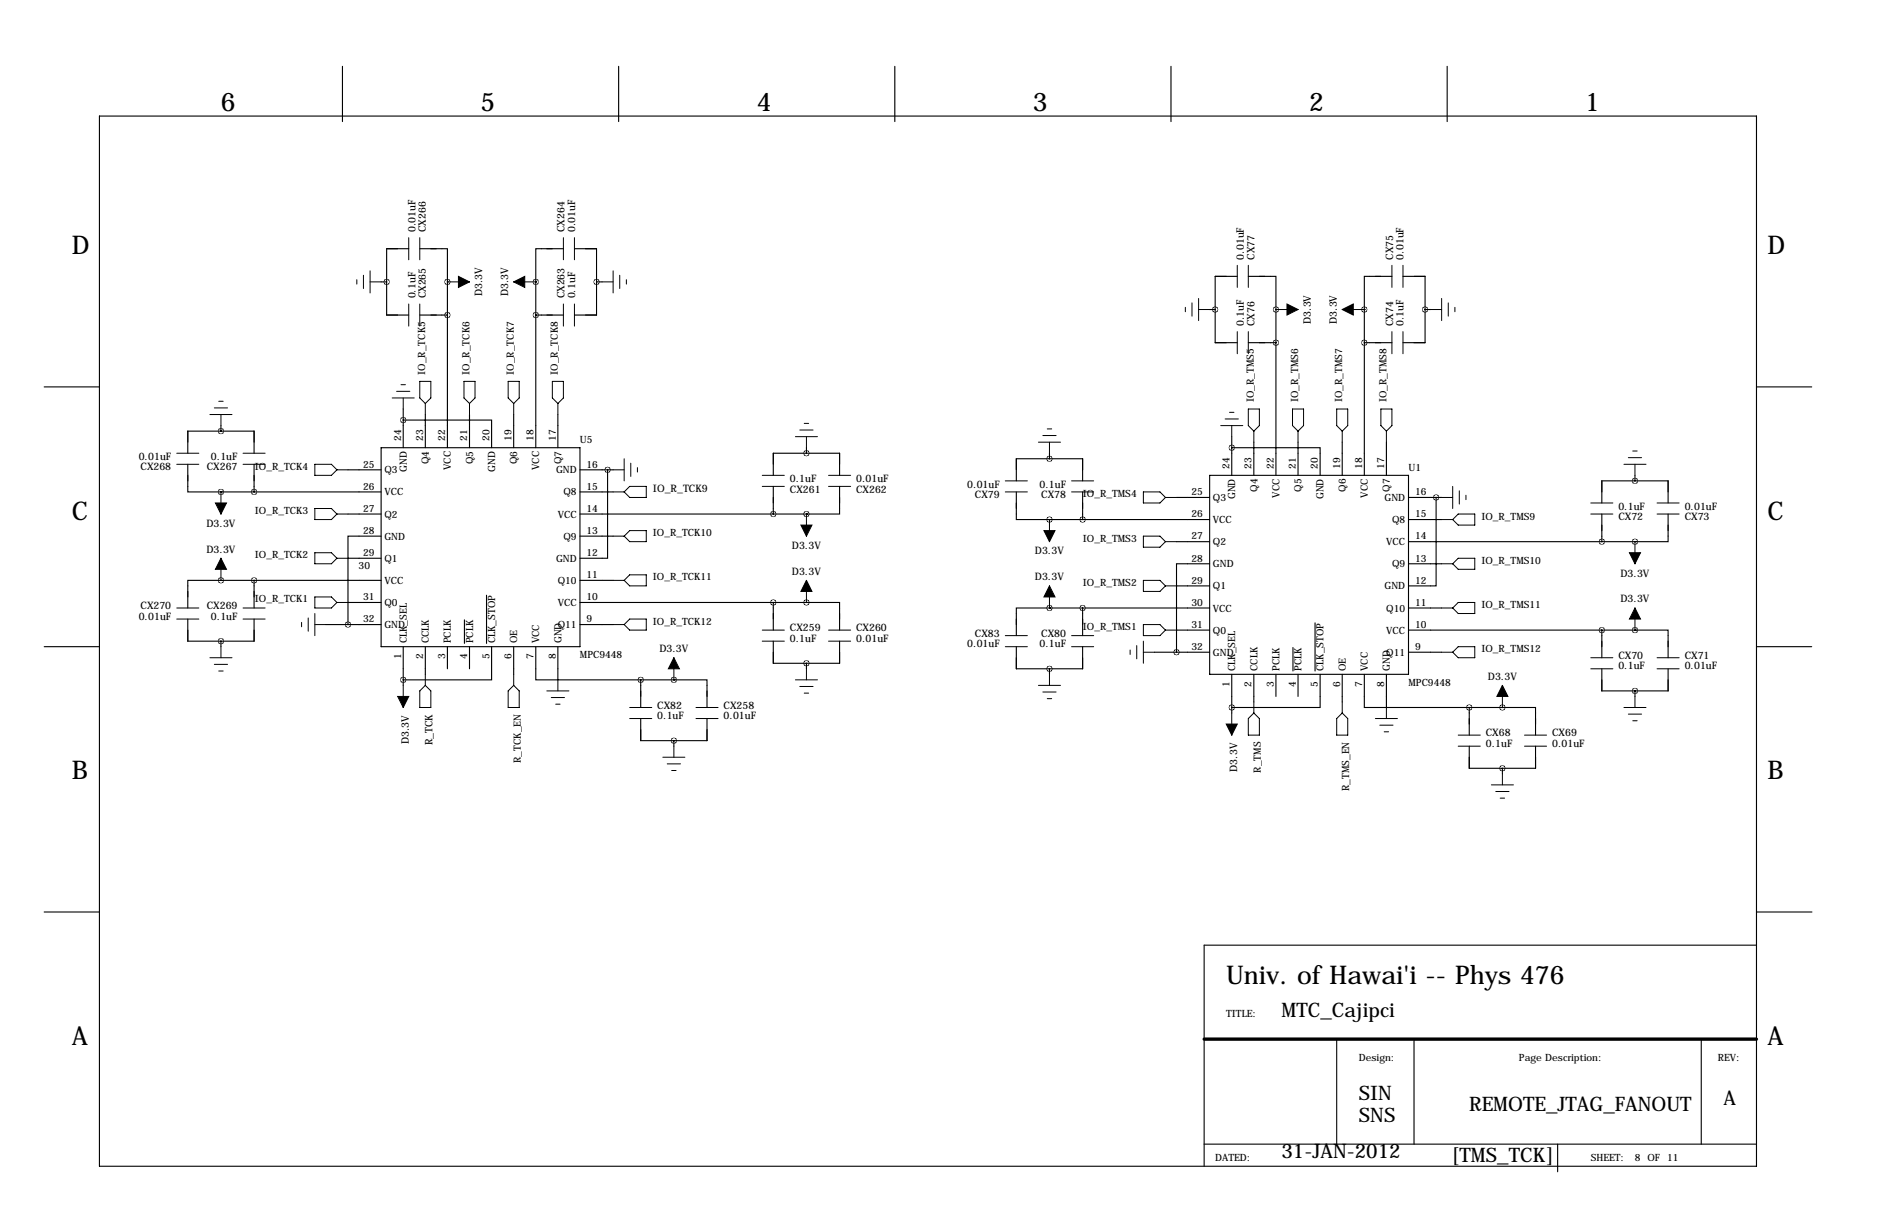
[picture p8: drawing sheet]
<svg xmlns="http://www.w3.org/2000/svg" width="432mm" height="279mm" viewBox="0 0 432 279" stroke-linecap="round" stroke-linejoin="round" font-family="sans-serif">
<g fill="none" stroke="#000" stroke-width=".25">
<path d="M78.7 15.2v12.7M142.2 15.2v12.7M205.7 15.2v12.7M269.2 15.2v12.7M332.7 15.2v12.7M22.9 26.7h381v241.3h-381zM94 57.2h-5.1v15.2h5.1M96.5 57.2h6.4v7.6M129.5 57.2h-6.3v7.6M132.1 57.2h5.1v15.2h-5.1M87.6 64.8h1.3M96.5 72.4h6.4"/>
<path d="M102.9 64.8h.1M102.9 64.8v38.1M123.2 64.8h.1M123.2 64.8v38.1M123.2 72.4h6.3M137.2 64.8h1.2M278.1 71.1h1.3M284.5 63.5h-5.1v15.2h5.1M287 63.5h6.4v7.6M287 78.7h6.4M293.4 71.1h.1M293.4 71.1v38.1"/>
<path d="M313.7 71.1h.1M313.7 71.1v38.1M313.7 78.7h6.3M320 63.5h-6.3v7.6M322.6 63.5h5.1v15.2h-5.1M327.7 71.1h1.2M10.2 88.9h12.7M50.8 97.8v1.3M92.7 96.5h20.3v6.4M92.7 94v8.9M97.8 95.2v7.7M107.9 95.2v7.7"/>
<path d="M118.1 95.2v7.7M128.3 95.2v7.7M403.9 88.9h12.7M43.2 106.7v6.3h7.6M43.2 104.1v-5h15.2v5M50.8 113h.1M50.8 113h36.8M58.4 106.7v6.3M80 107.9h7.6M80 118.1h7.6M87.6 102.9h45.7v45.7h-45.7zM133.3 107.9h7.7"/>
<path d="M133.3 113h7.7M133.3 118.1h52.1M139.7 107.9v20.4h-6.4M177.8 109.2v-5.1h15.2v5.1M177.8 111.8v6.3M185.4 118.1h.1M185.4 102.9v1.2M193 111.8v6.3h-7.6M233.7 113v6.4h7.6M233.7 110.5v-5.1h15.2v5.1M241.3 119.4h.1M241.3 119.4h36.8"/>
<path d="M241.3 104.1v1.3M248.9 113v6.4M270.5 114.3h7.6M278.1 109.2h45.7v45.7h-45.7zM283.2 102.9h20.3v6.3M283.2 100.3v8.9M288.3 101.6v7.6M298.4 101.6v7.6M308.6 101.6v7.6M318.8 101.6v7.6M323.8 114.3h7.7M323.8 119.4h7.7"/>
<path d="M330.2 114.3v20.3h-6.4M368.3 115.6v-5.1h15.2v5.1M368.3 118.1v6.4M375.9 109.2v1.3M383.5 118.1v6.4h-7.6M50.8 133.3h-7.6v6.4M50.8 133.3h.1M50.8 133.3h36.8M58.4 133.3v6.4M80 128.3h7.6M80 138.4h7.6M87.6 123.2h-7.6v20.3"/>
<path d="M111.9 136.8v11M133.3 123.2h7.7M133.3 133.3h7.7M133.3 138.4h52.1M177.8 138.4v6.4M185.4 138.4h7.6v6.4M185.4 138.4h.1M241.3 139.7h-7.6v6.3M241.3 139.7h.1M241.3 139.7h36.8M248.9 139.7v6.3M270.5 124.5h7.6"/>
<path d="M270.5 134.6h7.6M278.1 129.5h-7.6v20.4M323.8 124.5h52.1M323.8 129.5h7.7M323.8 139.7h7.7M375.9 124.5h.1M10.2 148.6h12.7M43.2 142.2v5.1h15.2v-5.1M50.8 147.3v1.3M74.9 143.5h12.7M92.7 148.6v8.9M97.8 148.6v6.3"/>
<path d="M102.9 148.6v5.1M106.8 142.4v5.4M107.9 148.6v5.1M113 148.6v7.6h-20.3M118.1 148.6v6.3M123.2 148.6v7.6h24.1M128.3 148.6v7.6M133.3 143.5h7.7M147.3 156.2v6.4M147.3 156.2h7.6M154.9 156.2h7.7v6.4M154.9 156.2h.1"/>
<path d="M177.8 147.3v5.1h15.2v-5.1M185.4 152.4v1.3M233.7 148.6v5.1h15.2v-5.1M241.3 153.7v1.2M265.4 149.9h12.7M270.5 144.8h7.6M283.2 154.9v8.9M288.3 154.9v6.4M293.4 154.9v5.1M297.3 148.8v5.4M298.4 154.9v5.1M302.4 143.1v11.1"/>
<path d="M303.5 154.9v7.7h-20.3M308.6 154.9v6.4M313.7 154.9v7.7h24.1M318.8 154.9v7.7M323.8 144.8h52.1M323.8 149.9h7.7M368.3 144.8v6.3M368.3 153.7v5.1h15.2v-5.1M375.9 144.8h7.6v6.3M375.9 144.8h.1M375.9 158.8v1.2M403.9 148.6h12.7"/>
<path d="M147.3 165.1v5.1h15.3v-5.1M154.9 170.2v1.2M337.8 162.6v6.3M337.8 171.4v5.1h15.3v-5.1M337.8 162.6h7.6M345.4 162.6h7.7v6.3M345.4 162.6h.1M345.4 176.5v1.3M10.2 209.5h12.7M403.9 217.2h-127v50.8M403.9 209.5h12.7M307.3 238.8v24.1"/>
<path d="M325.1 238.8v24.1M391.2 238.8v24.1M276.9 262.9h127M358.1 262.9v6.3"/>
</g>
<path d="M276.9 238.8h127" fill="none" stroke="#000" stroke-width=".76"/>
<g fill="none" stroke="#000" stroke-width=".23">
<path d="M94 54.6v5.1M96.5 54.6v5.1M129.5 54.6v5.1M132.1 54.6v5.1M82 64.3v1M83.6 63.2v3.1M85.1 64.8h2.5M85.1 62.2v5.1M94 69.8v5.1M96.5 69.8v5.1M102.9 64.8h5M118.1 64.8h5.1"/>
<path d="M129.5 69.8v5.1M132.1 69.8v5.1M138.4 64.8h2.6M141 62.2v5.1M142.5 63.2v3.1M144 64.3v1M272.5 70.6v1M274.1 69.6v3M275.6 71.1h2.5M275.6 68.6v5.1M284.5 61v5M284.5 76.2v5.1"/>
<path d="M287 61v5M287 76.2v5.1M293.4 71.1h5M308.6 71.1h5.1M320 61v5M320 76.2v5.1M322.6 61v5M322.6 76.2v5.1M328.9 71.1h2.6M331.5 68.6v5.1M333 69.6v3M334.5 70.6v1"/>
<path d="M48.3 95.2h5M49.3 93.7h3M50.3 92.2h1M50.8 95.2v2.6M90.2 91.4h5M91.2 89.9h3M92.2 88.4h1M92.7 91.4v2.6M96.5 87.6h2.6v3.8l-1.3 1.3-1.3-1.3zM97.8 92.7v2.5M106.7 87.6h2.5v3.8l-1.3 1.3-1.2-1.3zM107.9 92.7v2.5"/>
<path d="M116.8 87.6h2.6v3.8l-1.3 1.3-1.3-1.3zM118.1 92.7v2.5M127 87.6h2.5v3.8l-1.2 1.3-1.3-1.3zM128.3 92.7v2.5M183.9 98.8h3M184.9 97.3h1M240.8 98.6h1M280.7 97.8h5.1M281.7 96.3h3M282.7 94.7h1M283.2 97.8v2.5M287 94h2.6v3.8l-1.3 1.3-1.3-1.3z"/>
<path d="M288.3 99.1v2.5M297.2 94h2.5v3.8l-1.3 1.3-1.2-1.3zM298.4 99.1v2.5M307.3 94h2.6v3.8l-1.3 1.3-1.3-1.3zM308.6 99.1v2.5M317.5 94h2.5v3.8l-1.2 1.3-1.3-1.3zM318.8 99.1v2.5M40.6 106.7h5.1M40.6 104.1h5.1M50.8 113v5.1M55.9 106.7h5.1M55.9 104.1h5.1"/>
<path d="M72.4 106.7h3.8l1.3 1.2-1.3 1.3h-3.8zM72.4 116.8h3.8l1.3 1.3-1.3 1.3h-3.8zM77.5 118.1h2.5M77.5 107.9h2.5M141 113h2.5M141 107.9h2.5M143.5 113l1.3-1.2h3.8v2.5h-3.8zM143.5 105.4v5.1M145 106.4v3.1M146.6 107.4v1.1M175.3 111.8h5M175.3 109.2h5"/>
<path d="M182.9 100.3h5.1M185.4 100.3v2.6M185.4 118.1v5.1M190.5 111.8h5.1M190.5 109.2h5.1M231.1 113h5.1M231.1 110.5h5.1M238.8 101.6h5M239.8 100.1h3M241.3 101.6v2.5M241.3 119.4v5.1M246.4 113h5.1"/>
<path d="M246.4 110.5h5.1M262.9 113h3.8l1.3 1.3-1.3 1.3h-3.8zM268 114.3h2.5M331.5 114.3h2.5M331.5 119.4h2.5M334 119.4l1.3-1.3h3.8v2.6h-3.8zM334 111.8v5M335.5 112.8v3M337.1 113.8v1M365.8 118.1h5M365.8 115.6h5M373.4 106.7h5.1"/>
<path d="M374.4 105.2h3M375.4 103.6h1M375.9 106.7v2.5M381 118.1h5.1M381 115.6h5.1M40.6 139.7h5.1M50.8 128.3v5M55.9 139.7h5.1M72.4 137.2h3.8l1.3 1.2-1.3 1.3h-3.8zM72.4 127h3.8l1.3 1.3-1.3 1.2h-3.8zM77.5 128.3h2.5M77.5 138.4h2.5"/>
<path d="M141 133.3h2.5M141 123.2h2.5M143.5 123.2l1.3-1.3h3.8v2.6h-3.8zM143.5 133.3l1.3-1.2h3.8v2.5h-3.8zM185.4 133.3v5.1M241.3 134.6v5.1M262.9 133.3h3.8l1.3 1.3-1.3 1.3h-3.8zM262.9 123.2h3.8l1.3 1.3-1.3 1.2h-3.8zM268 134.6h2.5M268 124.5h2.5M331.5 139.7h2.5M331.5 129.5h2.5"/>
<path d="M334 129.5l1.3-1.2h3.8v2.5h-3.8zM334 139.7l1.3-1.3h3.8v2.6h-3.8zM375.9 124.5v5M375.9 139.7v5.1M40.6 142.2h5.1M48.3 151.1h5M49.3 152.7h3M50.3 154.2h1M50.8 148.6v2.5M55.9 142.2h5.1M69.3 143v1M70.9 142v3"/>
<path d="M72.4 143.5h2.5M72.4 141v5M92.7 157.5v5.1M96.5 158.8l1.3-1.3 1.3 1.3v3.8h-2.6zM97.8 154.9v2.6M118.1 157.5l1.3 1.3v3.8h-2.6v-3.8zM118.1 154.9v2.6M125.7 158.8h5.1M128.3 156.2v2.6M141 143.5h2.5M143.5 143.5l1.3-1.3h3.8v2.6h-3.8zM154.9 151.1v5.1"/>
<path d="M175.3 144.8h5M175.3 147.3h5M182.9 156.2h5.1M183.9 157.7h3M184.9 159.3h1M185.4 153.7v2.5M190.5 144.8h5.1M190.5 147.3h5.1M231.1 146h5.1M231.1 148.6h5.1M238.8 157.5h5M239.8 159h3"/>
<path d="M241.3 154.9v2.6M246.4 146h5.1M246.4 148.6h5.1M259.8 149.4v1M261.4 148.3v3.1M262.9 143.5h3.8l1.3 1.3-1.3 1.2h-3.8zM262.9 149.9h2.5M262.9 147.3v5.1M268 144.8h2.5M331.5 149.9h2.5M334 149.9l1.3-1.3h3.8v2.5h-3.8zM345.4 157.5v5.1"/>
<path d="M365.8 151.1h5M365.8 153.7h5M381 151.1h5.1M381 153.7h5.1M126.7 160.3h3.1M127.8 161.8h1M144.8 162.6h5.1M144.8 165.1h5.1M152.4 174h5.1M153.4 175.5h3.1M154.4 177h1M154.9 171.4v2.6"/>
<path d="M160 162.6h5.1M160 165.1h5.1M240.8 160.5h1M283.2 163.8v5.1M287 165.1l1.3-1.3 1.3 1.3v3.8h-2.6zM288.3 161.3v2.5M308.6 163.8l1.3 1.3v3.8h-2.6v-3.8zM308.6 161.3v2.5M316.2 165.1h5.1M317.2 166.6h3.1M318.3 168.1h1M318.8 162.6v2.5"/>
<path d="M335.3 168.9h5.1M335.3 171.4h5.1M345.4 177.8v2.5M350.5 168.9h5.1M350.5 171.4h5.1M373.4 162.6h5.1M374.4 164.1h3M375.4 165.6h1M375.9 160v2.6M342.9 180.3h5.1M343.9 181.9h3.1M344.9 183.4h1"/>
</g>
<g fill="#000" stroke="#000" stroke-width=".23">
<path d="M105.4 63.5l2.5 1.3-2.5 1.2zM118.1 64.8l2.5-1.3v2.5zM295.9 69.8l2.5 1.3-2.5 1.3zM308.6 71.1l2.5-1.3v2.6zM49.5 115.6h2.6l-1.3 2.5zM50.8 128.3l1.3 2.5h-2.6zM185.4 133.3l1.3 2.6h-2.6zM184.1 120.7h2.6l-1.3 2.5zM240 121.9h2.6l-1.3 2.6zM241.3 134.6l1.3 2.6h-2.6zM375.9 139.7l1.3 2.5h-2.6zM374.6 127h2.6l-1.3 2.5z"/>
<path d="M154.9 151.1l1.3 2.6h-2.5zM345.4 157.5l1.3 2.5h-2.5zM91.4 160h2.6l-1.3 2.6zM281.9 166.4h2.6l-1.3 2.5z"/>
</g>
<path d="M92.7 156.2a.05 .05 0 0 0 .1 0 .05 .05 0 0 0-.1 0zM154.9 170.2a.05 .05 0 0 0 .1 0 .05 .05 0 0 0-.1 0zM147.3 156.2a.05 .05 0 0 0 .1 0 .05 .05 0 0 0-.1 0zM154.9 156.2a.05 .05 0 0 0 .1 0 .05 .05 0 0 0-.1 0zM185.4 152.4a.05 .05 0 0 0 .1 0 .05 .05 0 0 0-.1 0zM185.4 138.4a.05 .05 0 0 0 .1 0 .05 .05 0 0 0-.1 0zM185.4 104.1a.05 .05 0 0 0 .1 0 .05 .05 0 0 0-.1 0zM185.4 118.1a.05 .05 0 0 0 .1 0 .05 .05 0 0 0-.1 0zM92.7 96.5a.05 .05 0 0 0 .1 0 .05 .05 0 0 0-.1 0zM137.1 64.8a.05 .05 0 0 0 .1 0 .05 .05 0 0 0-.1 0zM123.1 64.8a.05 .05 0 0 0 .1 0 .05 .05 0 0 0-.1 0zM123.1 72.4a.05 .05 0 0 0 .1 0 .05 .05 0 0 0-.1 0zM102.8 64.8a.05 .05 0 0 0 .1 0 .05 .05 0 0 0-.1 0zM102.8 72.4a.05 .05 0 0 0 .1 0 .05 .05 0 0 0-.1 0zM80 143.5a.05 .05 0 0 0 .1 0 .05 .05 0 0 0-.1 0zM58.4 113a.05 .05 0 0 0 .1 0 .05 .05 0 0 0-.1 0zM58.4 133.4a.05 .05 0 0 0 .1 0 .05 .05 0 0 0-.1 0zM283.2 162.6a.05 .05 0 0 0 .1 0 .05 .05 0 0 0-.1 0zM345.4 176.5a.05 .05 0 0 0 .1 0 .05 .05 0 0 0-.1 0zM337.8 162.6a.05 .05 0 0 0 .1 0 .05 .05 0 0 0-.1 0zM345.4 162.6a.05 .05 0 0 0 .1 0 .05 .05 0 0 0-.1 0zM375.9 158.8a.05 .05 0 0 0 .1 0 .05 .05 0 0 0-.1 0zM375.9 144.8a.05 .05 0 0 0 .1 0 .05 .05 0 0 0-.1 0zM375.9 110.5a.05 .05 0 0 0 .1 0 .05 .05 0 0 0-.1 0zM375.9 124.5a.05 .05 0 0 0 .1 0 .05 .05 0 0 0-.1 0zM283.2 102.9a.05 .05 0 0 0 .1 0 .05 .05 0 0 0-.1 0zM327.6 71.1a.05 .05 0 0 0 .1 0 .05 .05 0 0 0-.1 0zM313.6 71.1a.05 .05 0 0 0 .1 0 .05 .05 0 0 0-.1 0zM313.6 78.7a.05 .05 0 0 0 .1 0 .05 .05 0 0 0-.1 0zM293.3 71.1a.05 .05 0 0 0 .1 0 .05 .05 0 0 0-.1 0zM293.3 78.7a.05 .05 0 0 0 .1 0 .05 .05 0 0 0-.1 0zM270.5 149.9a.05 .05 0 0 0 .1 0 .05 .05 0 0 0-.1 0zM248.9 119.4a.05 .05 0 0 0 .1 0 .05 .05 0 0 0-.1 0zM248.9 139.7a.05 .05 0 0 0 .1 0 .05 .05 0 0 0-.1 0z" fill="#000" stroke="#000" stroke-width="1.3"/>
<g font-size="5.9">
<text x="50.8" y="25.4">6</text>
<text x="110.5" y="25.4">5</text>
<text x="174" y="25.4">4</text>
<text x="237.5" y="25.4">3</text>
<text x="301" y="25.4">2</text>
<text x="364.5" y="25.4">1</text>
<text x="16.5" y="58.4">D</text>
<text x="406.4" y="58.4">D</text>
<text x="16.5" y="119.4">C</text>
<text x="406.4" y="119.4">C</text>
<text x="16.5" y="179.1">B</text>
<text x="406.4" y="179.1">B</text>
<text x="281.9" y="226.1">Univ. of Hawai'i -- Phys 476</text>
<text x="16.5" y="240">A</text>
<text x="406.4" y="240">A</text>
</g>
<g font-size="4.6">
<text x="294.6" y="233.7">MTC_Cajipci</text>
<text x="312.4" y="252.7">SIN</text>
<text x="312.4" y="257.8">SNS</text>
<text x="337.8" y="255.3">REMOTE_JTAG_FANOUT</text>
<text x="396.2" y="254">A</text>
<text x="294.6" y="266.1">31-JAN-2012</text>
<text x="333.7" y="267">[TMS_TCK]</text>
</g>
<g font-size="2.4">
<text x="95.5" y="53.3" transform="rotate(-90 95.5 53.3)">0.01uF</text>
<text x="97.9" y="53.3" transform="rotate(-90 97.9 53.3)">CX266</text>
<text x="129.8" y="53.3" transform="rotate(-90 129.8 53.3)">CX264</text>
<text x="132.2" y="53.3" transform="rotate(-90 132.2 53.3)">0.01uF</text>
<text x="286" y="59.7" transform="rotate(-90 286 59.7)">0.01uF</text>
<text x="288.4" y="59.7" transform="rotate(-90 288.4 59.7)">CX77</text>
<text x="320.3" y="59.7" transform="rotate(-90 320.3 59.7)">CX75</text>
<text x="322.7" y="59.7" transform="rotate(-90 322.7 59.7)">0.01uF</text>
<text x="95.5" y="68.6" transform="rotate(-90 95.5 68.6)">0.1uF</text>
<text x="97.9" y="68.6" transform="rotate(-90 97.9 68.6)">CX265</text>
<text x="110.9" y="68.1" transform="rotate(-90 110.9 68.1)">D3.3V</text>
<text x="116.8" y="68.1" transform="rotate(-90 116.8 68.1)">D3.3V</text>
<text x="129.8" y="68.6" transform="rotate(-90 129.8 68.6)">CX263</text>
<text x="132.2" y="68.6" transform="rotate(-90 132.2 68.6)">0.1uF</text>
<text x="286" y="74.9" transform="rotate(-90 286 74.9)">0.1uF</text>
<text x="288.4" y="74.9" transform="rotate(-90 288.4 74.9)">CX76</text>
<text x="301.4" y="74.4" transform="rotate(-90 301.4 74.4)">D3.3V</text>
<text x="307.3" y="74.4" transform="rotate(-90 307.3 74.4)">D3.3V</text>
<text x="320.3" y="74.9" transform="rotate(-90 320.3 74.9)">CX74</text>
<text x="322.7" y="74.9" transform="rotate(-90 322.7 74.9)">0.1uF</text>
<text x="31.9" y="105.7">0.01uF</text>
<text x="48.5" y="105.7">0.1uF</text>
<text x="32.3" y="108.1">CX268</text>
<text x="47.5" y="108.1">CX267</text>
<text x="150.1" y="113">IO_R_TCK9</text>
<text x="181.6" y="113.2">CX261</text>
<text x="181.6" y="110.7">0.1uF</text>
<text x="196.8" y="113.2">CX262</text>
<text x="196.8" y="110.7">0.01uF</text>
<text x="222.4" y="112">0.01uF</text>
<text x="239" y="112">0.1uF</text>
<text x="224.2" y="114.4">CX79</text>
<text x="239.4" y="114.4">CX78</text>
<text x="372.1" y="119.5">CX72</text>
<text x="372.1" y="117.1">0.1uF</text>
<text x="387.3" y="119.5">CX73</text>
<text x="387.3" y="117.1">0.01uF</text>
<text x="47.5" y="121">D3.3V</text>
<text x="47.5" y="127">D3.3V</text>
<text x="182.1" y="126.1">D3.3V</text>
<text x="238" y="127.4">D3.3V</text>
<text x="182.1" y="132.1">D3.3V</text>
<text x="238" y="133.3">D3.3V</text>
<text x="372.6" y="132.5">D3.3V</text>
<text x="31.9" y="142.4">0.01uF</text>
<text x="32.3" y="140">CX270</text>
<text x="47.5" y="140">CX269</text>
<text x="48.5" y="142.4">0.1uF</text>
<text x="372.6" y="138.4">D3.3V</text>
<text x="151.6" y="149.9">D3.3V</text>
<text x="181.6" y="145">CX259</text>
<text x="181.6" y="147.5">0.1uF</text>
<text x="196.8" y="145">CX260</text>
<text x="196.8" y="147.5">0.01uF</text>
<text x="222.4" y="148.7">0.01uF</text>
<text x="224.2" y="146.3">CX83</text>
<text x="239" y="148.7">0.1uF</text>
<text x="239.4" y="146.3">CX80</text>
<text x="372.1" y="151.4">CX70</text>
<text x="372.1" y="153.8">0.1uF</text>
<text x="387.3" y="151.4">CX71</text>
<text x="387.3" y="153.8">0.01uF</text>
<text x="342.1" y="156.2">D3.3V</text>
<text x="151.1" y="162.8">CX82</text>
<text x="151.1" y="165.2">0.1uF</text>
<text x="166.4" y="162.8">CX258</text>
<text x="166.4" y="165.2">0.01uF</text>
<text x="94" y="171" transform="rotate(-90 94 171)">D3.3V</text>
<text x="99.5" y="171.3" transform="rotate(-90 99.5 171.3)">R_TCK</text>
<text x="341.6" y="169.2">CX68</text>
<text x="341.6" y="171.6">0.1uF</text>
<text x="356.9" y="169.2">CX69</text>
<text x="356.9" y="171.6">0.01uF</text>
<text x="284.5" y="177.3" transform="rotate(-90 284.5 177.3)">D3.3V</text>
</g>
<g font-size="2.3">
<text x="97.8" y="86.1" transform="rotate(-90 97.8 86.1)">IO_R_TCK5</text>
<text x="107.9" y="86.1" transform="rotate(-90 107.9 86.1)">IO_R_TCK6</text>
<text x="118.1" y="86.1" transform="rotate(-90 118.1 86.1)">IO_R_TCK7</text>
<text x="128.3" y="86.1" transform="rotate(-90 128.3 86.1)">IO_R_TCK8</text>
<text x="288.3" y="92.5" transform="rotate(-90 288.3 92.5)">IO_R_TMS5</text>
<text x="298.4" y="92.5" transform="rotate(-90 298.4 92.5)">IO_R_TMS6</text>
<text x="308.6" y="92.5" transform="rotate(-90 308.6 92.5)">IO_R_TMS7</text>
<text x="318.8" y="92.5" transform="rotate(-90 318.8 92.5)">IO_R_TMS8</text>
<text x="92.2" y="101.3" transform="rotate(-90 92.2 101.3)">24</text>
<text x="97.3" y="101.3" transform="rotate(-90 97.3 101.3)">23</text>
<text x="102.4" y="101.3" transform="rotate(-90 102.4 101.3)">22</text>
<text x="107.4" y="101.3" transform="rotate(-90 107.4 101.3)">21</text>
<text x="112.5" y="101.3" transform="rotate(-90 112.5 101.3)">20</text>
<text x="117.6" y="101.3" transform="rotate(-90 117.6 101.3)">19</text>
<text x="122.7" y="101.3" transform="rotate(-90 122.7 101.3)">18</text>
<text x="127.8" y="101.3" transform="rotate(-90 127.8 101.3)">17</text>
<text x="133.3" y="101.9">U5</text>
<text x="58.6" y="107.9">IO_R_TCK4</text>
<text x="83.5" y="107.4">25</text>
<text x="98.6" y="106.7" transform="rotate(-90 98.6 106.7)">Q4</text>
<text x="103.7" y="108" transform="rotate(-90 103.7 108)">VCC</text>
<text x="108.8" y="106.7" transform="rotate(-90 108.8 106.7)">Q5</text>
<text x="118.9" y="106.7" transform="rotate(-90 118.9 106.7)">Q6</text>
<text x="124" y="108" transform="rotate(-90 124 108)">VCC</text>
<text x="129.1" y="106.7" transform="rotate(-90 129.1 106.7)">Q7</text>
<text x="134.9" y="107.4">16</text>
<text x="282.7" y="107.7" transform="rotate(-90 282.7 107.7)">24</text>
<text x="287.8" y="107.7" transform="rotate(-90 287.8 107.7)">23</text>
<text x="292.9" y="107.7" transform="rotate(-90 292.9 107.7)">22</text>
<text x="297.9" y="107.7" transform="rotate(-90 297.9 107.7)">21</text>
<text x="303" y="107.7" transform="rotate(-90 303 107.7)">20</text>
<text x="308.1" y="107.7" transform="rotate(-90 308.1 107.7)">19</text>
<text x="313.2" y="107.7" transform="rotate(-90 313.2 107.7)">18</text>
<text x="318.3" y="107.7" transform="rotate(-90 318.3 107.7)">17</text>
<text x="83.5" y="112.5">26</text>
<text x="88.4" y="108.8">Q3</text>
<text x="88.4" y="113.8">VCC</text>
<text x="93.5" y="108.4" transform="rotate(-90 93.5 108.4)">GND</text>
<text x="113.8" y="108.4" transform="rotate(-90 113.8 108.4)">GND</text>
<text x="127.8" y="108.8">GND</text>
<text x="129.6" y="113.8">Q8</text>
<text x="134.9" y="112.5">15</text>
<text x="274" y="113.8">25</text>
<text x="289.1" y="113" transform="rotate(-90 289.1 113)">Q4</text>
<text x="299.3" y="113" transform="rotate(-90 299.3 113)">Q5</text>
<text x="309.4" y="113" transform="rotate(-90 309.4 113)">Q6</text>
<text x="319.6" y="113" transform="rotate(-90 319.6 113)">Q7</text>
<text x="323.8" y="108.2">U1</text>
<text x="325.4" y="113.8">16</text>
<text x="58.6" y="118.1">IO_R_TCK3</text>
<text x="83.5" y="117.6">27</text>
<text x="88.4" y="118.9">Q2</text>
<text x="128.2" y="118.9">VCC</text>
<text x="134.9" y="117.6">14</text>
<text x="249" y="114.3">IO_R_TMS4</text>
<text x="274" y="118.9">26</text>
<text x="278.9" y="115.1">Q3</text>
<text x="284" y="114.7" transform="rotate(-90 284 114.7)">GND</text>
<text x="294.2" y="114.3" transform="rotate(-90 294.2 114.3)">VCC</text>
<text x="304.3" y="114.7" transform="rotate(-90 304.3 114.7)">GND</text>
<text x="314.5" y="114.3" transform="rotate(-90 314.5 114.3)">VCC</text>
<text x="318.3" y="115.1">GND</text>
<text x="325.4" y="118.9">15</text>
<text x="340.6" y="119.4">IO_R_TMS9</text>
<text x="83.5" y="122.7">28</text>
<text x="88.4" y="124">GND</text>
<text x="129.6" y="124">Q9</text>
<text x="134.9" y="122.7">13</text>
<text x="150.1" y="123.2">IO_R_TCK10</text>
<text x="249" y="124.5">IO_R_TMS3</text>
<text x="274" y="124">27</text>
<text x="278.9" y="120.2">VCC</text>
<text x="278.9" y="125.3">Q2</text>
<text x="318.7" y="125.3">VCC</text>
<text x="320.1" y="120.2">Q8</text>
<text x="325.4" y="124">14</text>
<text x="58.6" y="128.3">IO_R_TCK2</text>
<text x="82.5" y="130.8">30</text>
<text x="83.5" y="127.8">29</text>
<text x="88.4" y="129.1">Q1</text>
<text x="127.8" y="129.1">GND</text>
<text x="134.9" y="127.8">12</text>
<text x="274" y="129">28</text>
<text x="278.9" y="130.3">GND</text>
<text x="320.1" y="130.3">Q9</text>
<text x="325.4" y="129">13</text>
<text x="340.6" y="129.5">IO_R_TMS10</text>
<text x="83.5" y="137.9">31</text>
<text x="88.4" y="134.2">VCC</text>
<text x="128.2" y="134.2">Q10</text>
<text x="134.9" y="132.8">11</text>
<text x="134.9" y="137.9">10</text>
<text x="150.1" y="133.3">IO_R_TCK11</text>
<text x="249" y="134.6">IO_R_TMS2</text>
<text x="274" y="134.1">29</text>
<text x="278.9" y="135.4">Q1</text>
<text x="318.3" y="135.4">GND</text>
<text x="325.4" y="134.1">12</text>
<text x="58.6" y="138.4">IO_R_TCK1</text>
<text x="83.5" y="143">32</text>
<text x="88.4" y="139.2">Q0</text>
<text x="128.2" y="139.2">VCC</text>
<text x="134.9" y="143">9</text>
<text x="150.1" y="143.5">IO_R_TCK12</text>
<text x="274" y="139.2">30</text>
<text x="278.9" y="140.5">VCC</text>
<text x="318.7" y="140.5">Q10</text>
<text x="325.4" y="139.2">11</text>
<text x="340.6" y="139.7">IO_R_TMS11</text>
<text x="88.4" y="144.3">GND</text>
<text x="93.5" y="147.8" transform="rotate(-90 93.5 147.8)">CLK_SEL</text>
<text x="98.6" y="147.8" transform="rotate(-90 98.6 147.8)">CCLK</text>
<text x="103.7" y="147.8" transform="rotate(-90 103.7 147.8)">PCLK</text>
<text x="108.8" y="147.8" transform="rotate(-90 108.8 147.8)">PCLK</text>
<text x="113.8" y="147.8" transform="rotate(-90 113.8 147.8)">CLK_STOP</text>
<text x="118.9" y="147.8" transform="rotate(-90 118.9 147.8)">OE</text>
<text x="124" y="147.8" transform="rotate(-90 124 147.8)">VCC</text>
<text x="128.2" y="144.3">Q11</text>
<text x="129.1" y="147.8" transform="rotate(-90 129.1 147.8)">GND</text>
<text x="249" y="144.8">IO_R_TMS1</text>
<text x="274" y="144.3">31</text>
<text x="274" y="149.4">32</text>
<text x="278.9" y="145.6">Q0</text>
<text x="318.7" y="145.6">VCC</text>
<text x="325.4" y="144.3">10</text>
<text x="325.4" y="149.4">9</text>
<text x="340.6" y="149.9">IO_R_TMS12</text>
<text x="92.2" y="151.4" transform="rotate(-90 92.2 151.4)">1</text>
<text x="97.3" y="151.4" transform="rotate(-90 97.3 151.4)">2</text>
<text x="102.4" y="151.4" transform="rotate(-90 102.4 151.4)">3</text>
<text x="107.4" y="151.4" transform="rotate(-90 107.4 151.4)">4</text>
<text x="112.5" y="151.4" transform="rotate(-90 112.5 151.4)">5</text>
<text x="117.6" y="151.4" transform="rotate(-90 117.6 151.4)">6</text>
<text x="122.7" y="151.4" transform="rotate(-90 122.7 151.4)">7</text>
<text x="127.8" y="151.4" transform="rotate(-90 127.8 151.4)">8</text>
<text x="133.3" y="151.2">MPC9448</text>
<text x="278.9" y="150.7">GND</text>
<text x="284" y="154.2" transform="rotate(-90 284 154.2)">CLK_SEL</text>
<text x="289.1" y="154.2" transform="rotate(-90 289.1 154.2)">CCLK</text>
<text x="294.2" y="154.2" transform="rotate(-90 294.2 154.2)">PCLK</text>
<text x="299.3" y="154.2" transform="rotate(-90 299.3 154.2)">PCLK</text>
<text x="304.3" y="154.2" transform="rotate(-90 304.3 154.2)">CLK_STOP</text>
<text x="309.4" y="154.2" transform="rotate(-90 309.4 154.2)">OE</text>
<text x="314.5" y="154.2" transform="rotate(-90 314.5 154.2)">VCC</text>
<text x="318.7" y="150.7">Q11</text>
<text x="319.6" y="154.2" transform="rotate(-90 319.6 154.2)">GND</text>
<text x="282.7" y="157.8" transform="rotate(-90 282.7 157.8)">1</text>
<text x="287.8" y="157.8" transform="rotate(-90 287.8 157.8)">2</text>
<text x="292.9" y="157.8" transform="rotate(-90 292.9 157.8)">3</text>
<text x="297.9" y="157.8" transform="rotate(-90 297.9 157.8)">4</text>
<text x="303" y="157.8" transform="rotate(-90 303 157.8)">5</text>
<text x="308.1" y="157.8" transform="rotate(-90 308.1 157.8)">6</text>
<text x="313.2" y="157.8" transform="rotate(-90 313.2 157.8)">7</text>
<text x="318.3" y="157.8" transform="rotate(-90 318.3 157.8)">8</text>
<text x="323.8" y="157.6">MPC9448</text>
<text x="119.7" y="175.3" transform="rotate(-90 119.7 175.3)">R_TCK_EN</text>
<text x="289.9" y="177.5" transform="rotate(-90 289.9 177.5)">R_TMS</text>
<text x="310.2" y="181.8" transform="rotate(-90 310.2 181.8)">R_TMS_EN</text>
<text x="281.9" y="233.7">TITLE:</text>
<text x="312.4" y="243.8">Design:</text>
<text x="349.2" y="243.8">Page Description:</text>
<text x="395" y="243.8">REV:</text>
<text x="279.4" y="266.7">DATED:</text>
<text x="365.8" y="266.7">SHEET:</text>
<text x="375.9" y="266.7">8 OF 11</text>
</g>
</svg>
